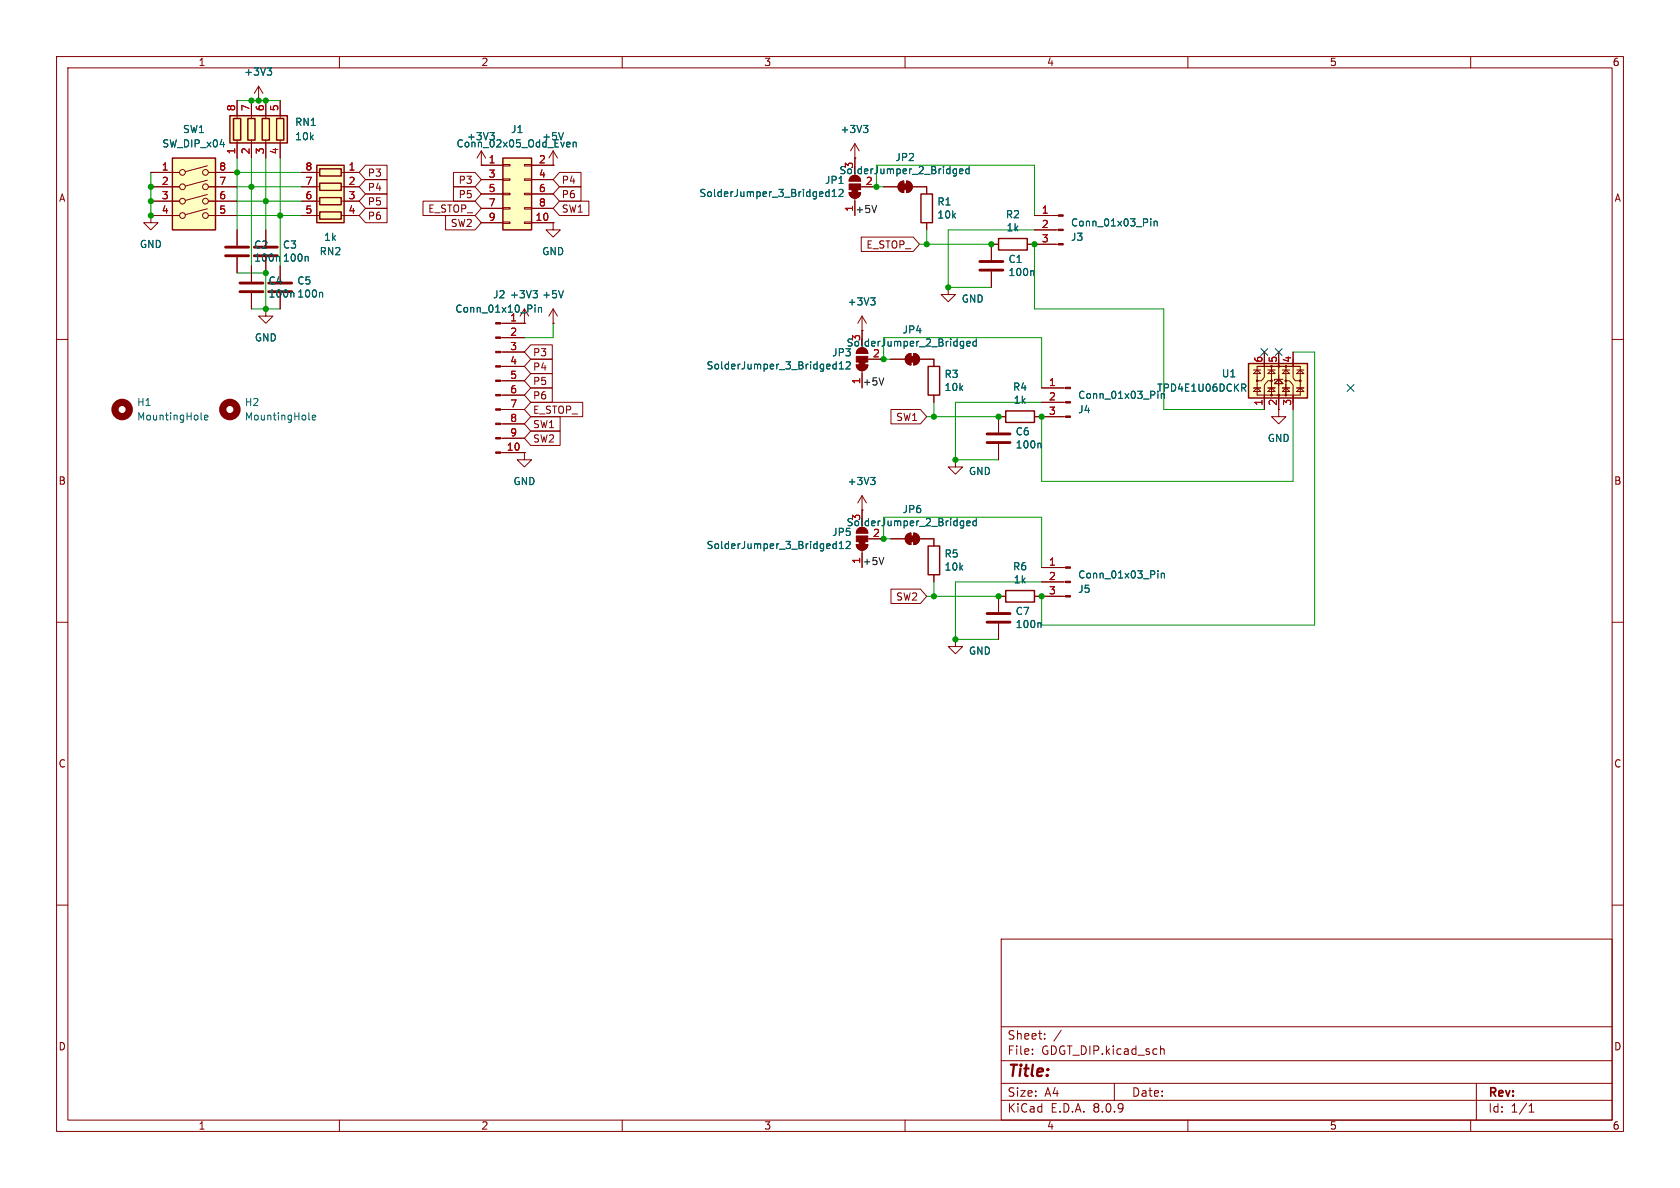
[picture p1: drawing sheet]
<svg xmlns="http://www.w3.org/2000/svg" width="297mm" height="210mm" viewBox="0 0 297 210" stroke-linecap="round" stroke-linejoin="round" font-family="sans-serif">
<g fill="none" stroke="#840000" stroke-width=".18">
<path d="M10 10h277v190h-277zM12 12h273v186h-273zM60 10v2M110 10v2M160 10v2M210 10v2M260 10v2M10 60h2M285 60h2M10 110h2M285 110h2M10 160h2"/>
<path d="M177 166h108v32h-108zM285 160h2M60 198v2M110 198v2M160 198v2M177 194.5h108M177 191.5h108M177 187.5h108M177 181.5h108M182.5 186.3v.1M182.5 185.5v.1M184.7 183.6v.1"/>
<path d="M184.7 182.8v.1M187.6 182.1l-1.3 2M197 191.5v3M205.2 185.5l.2-.1 .3 .1 .1 .9M210 198v2M260 198v2M261 191.5v6.5M270.3 196.6h.9M270.3 195.5l.4-.4v1.5"/>
</g>
<path d="M56 29.2h4.8v10.2h-4.8z" fill="#ffffc2"/>
<path d="M56 29.2h4.8v10.2h-4.8zM56.5 29.8h3.8v1.3h-3.8zM56.5 32.4h3.8v1.3h-3.8zM56.5 34.9h3.8v1.3h-3.8zM56.5 37.5h3.8v1.2h-3.8z" fill="none" stroke="#840000" stroke-width=".25"/>
<g fill="none" stroke="#840000" stroke-width=".18">
<path d="M53.3 30.5h3.2M53.3 33h3.2M53.3 35.6h3.2M53.3 38.1h3.2M60.3 30.5h3.2M60.3 33h3.2M60.3 35.6h3.2M60.3 38.1h3.2M97.8 29.2h.1M97.8 26.7l-.8 1.2M97.8 26.7v2.5M97.8 26.7l.8 1.2"/>
<path d="M150.1 34h2a1.02 1.02 0 0 1-1 1.1 1.02 1.02 0 0 1-1-1.1zM150.4 31.3a1.02 1.02 0 0 1 1.1-.2 1.02 1.02 0 0 1 .6 .9h-2zM151.1 27.9h.1M151.1 25.4v5.1M151.1 35.1v3M151.1 25.4l-.7 1.3M151.1 25.4l.8 1.3M152.1 33h2.8M88.5 59.7h4.2M88.5 57.2h4.2M152.4 58.4v2.6M88.5 77.5h4.2"/>
<path d="M88.5 74.9h4.2M88.5 72.4h4.2M88.5 69.9h4.2M88.5 67.3h4.2M88.5 64.8h4.2M88.5 62.2h4.2M151.4 64.5h2a1.02 1.02 0 0 1-1 1 1.02 1.02 0 0 1-1-1zM151.7 61.8a1.02 1.02 0 0 1 1.1-.3 1.02 1.02 0 0 1 .6 1h-2zM152.4 65.5v3.1M153.4 63.5h2.8M88.5 80h4.2"/>
</g>
<g fill="#840000" stroke="#840000" stroke-width=".18">
<path d="M150.6 33.5h1v.5h-1z"/>
<path d="M150.1 34h2a1.02 1.02 0 0 1-1 1.1 1.02 1.02 0 0 1-1-1.1z"/>
<path d="M150.1 32.5h2v1h-2z"/>
<path d="M150.4 31.3a1.02 1.02 0 0 1 1.1-.2 1.02 1.02 0 0 1 .6 .9h-2z"/>
<path d="M151.9 64h1v.5h-1z"/>
<path d="M151.4 64.5h2a1.02 1.02 0 0 1-1 1 1.02 1.02 0 0 1-1-1z"/>
<path d="M151.4 63h2v1h-2z"/>
<path d="M151.7 61.8a1.02 1.02 0 0 1 1.1-.3 1.02 1.02 0 0 1 .6 1h-2z"/>
<path d="M87.6 79.9h.9v.2h-.9z"/>
<path d="M87.6 77.3h.9v.3h-.9z"/>
<path d="M87.6 74.8h.9v.3h-.9z"/>
<path d="M87.6 72.3h.9v.2h-.9z"/>
<path d="M87.6 69.7h.9v.3h-.9z"/>
<path d="M87.6 67.2h.9v.2h-.9z"/>
<path d="M87.6 64.6h.9v.3h-.9z"/>
<path d="M87.6 62.1h.9v.3h-.9z"/>
<path d="M87.6 59.6h.9v.2h-.9z"/>
<path d="M87.6 57h.9v.3h-.9z"/>
</g>
<g fill="none" stroke="#006464" stroke-width=".18">
<path d="M99.6 23.4l-.4 1.3M146.1 34.7h.5M146.1 34h.5M146.6 33.5v1.2M147.1 34.7h.7M147.1 33.8l.4-.3v1.2M148.3 33.6l.5-.1 .2 .3-.7 .9h.7M152.6 22.2h.8l-.4 .5M153.2 22.7l.2 .2v.3l-.2 .2M94.6 53.9v.1M94.6 54.3v.9M95.2 54.3v.9"/>
<path d="M95.2 54.5l.2-.2 .3 .1v.8M147.4 65.2h.4M147.4 64.4h.4M147.8 64v1.2M148.4 65.2h.7M148.4 64.3l.3-.3v1.2M149.6 64.1l.5-.1 .2 .3-.8 .9h.8"/>
</g>
<path d="M88.9 27.9h5.1v12.7h-5.1z" fill="#ffffc2"/>
<g fill="none" stroke="#840000" stroke-width=".18">
<path d="M85.1 29.2h.1M85.1 29.2h3.8M85.1 39.4h3.8M85.1 31.8h3.8M85.1 34.3h3.8M85.1 36.8h3.8M85.1 26.7l-.8 1.2M85.1 26.7v2.5M85.1 26.7l.8 1.2M88.9 39.2h1.3v.3h-1.3zM88.9 36.7h1.3v.3h-1.3zM88.9 34.2h1.3v.2h-1.3z"/>
<path d="M88.9 31.6h1.3v.3h-1.3zM88.9 29.1h1.3v.2h-1.3zM92.7 39.2h1.3v.3h-1.3zM92.7 36.7h1.3v.3h-1.3zM92.7 34.2h1.3v.2h-1.3zM92.7 31.6h1.3v.3h-1.3zM92.7 29.1h1.3v.2h-1.3zM94 29.2h3.8M94 39.4h3.8M94 31.8h3.8M94 34.3h3.8M94 36.8h3.8"/>
<path d="M156.2 33h2.5M159 32.3l.8-.3v2a1.02 1.02 0 0 1-1-.6 1.02 1.02 0 0 1 .2-1.1zM160.3 32a1.02 1.02 0 0 1 1 1 1.02 1.02 0 0 1-1 1zM161.3 33h2.5v1.3M163.8 39.4v1.2M182.9 38.1h4.2M49.5 47v2.8M49.5 51.8v2.8M92.7 57.2h.1M92.7 54.6v2.6M152.4 58.4h.1M152.4 55.9l-.8 1.3"/>
<path d="M152.4 55.9v2.5M152.4 55.9l.8 1.3M167.6 50.8v1.3h1.3l-1.3 1.2-1.2-1.2h1.2M167.6 50.8h.1M175.3 48v2.8M176.5 43.2h-1.2v2.8M181.6 43.2h5.5M182.9 40.6h4.2M165.1 63.5v1.3M165.1 69.9v1.2M176.5 105.4h1.3M182.9 105.4h5.5"/>
<path d="M184.1 102.9h4.3M184.1 100.3h4.3"/>
</g>
<path d="M88.9 27.9h5.1v12.7h-5.1zM162.8 34.3h2v5.1h-2zM176.5 42.2h5.1v2h-5.1zM164.1 64.8h2v5.1h-2zM177.8 104.4h5.1v2h-5.1z" fill="none" stroke="#840000" stroke-width=".25"/>
<g fill="none" stroke="#006464" stroke-width=".18">
<path d="M86.6 23.4h.8l-.4 .5M87.1 23.9l.3 .3v.3M100.4 25.1l.3 .1 .1 .2-.6 .2M100.7 25.9l-.3 .1M101.3 25.3l.2-.2 .3 .1 .1 .8M101.3 25.1v.9M168.7 29.9h.4M169.1 29.9v1l-.3 .2M169.1 30.6l-.4 .1M169.6 30.3l.6-.1v-.3h-.4l-.2 .1 .1 .6h.5M171.3 29.9h-.3l-.3 .2 .1 .5h.5M171.3 29.4v1.3"/>
<path d="M203.4 38.7v.1M203.4 39.1v.8M204 39.1v.8M204 39.2l.2-.1 .3 .1 .1 .7M56.9 51.7l.1 .2v.6M94.2 51.4h.8l-.4 .5M94.8 51.9l.2 .2v.3l-.2 .2M153.9 52.6h.8l-.4 .5M154.5 53.1l.2 .3v.3l-.2 .2M182.6 47.9l.2 .1v.7M204.7 100.9v.1M204.7 101.3v.9"/>
<path d="M205.3 101.3v.9M205.3 101.5l.2-.2 .3 .1 .1 .8"/>
</g>
<path d="M47.5 51.6h4.1M47.5 50h4.1M173.2 47.8h4.1M173.2 46.2h4.1" fill="none" stroke="#840000" stroke-width=".51"/>
<g fill="#840000" stroke="#840000" stroke-width=".18">
<path d="M187.1 43.1h.9v.2h-.9z"/>
<path d="M187.1 40.5h.9v.3h-.9z"/>
<path d="M187.1 38h.9v.2h-.9z"/>
<path d="M159.5 32.5h1v1h-1z"/>
<path d="M159 32.3l.8-.3v2a1.02 1.02 0 0 1-1-.6 1.02 1.02 0 0 1 .2-1.1z"/>
<path d="M160.3 32a1.02 1.02 0 0 1 1 1 1.02 1.02 0 0 1-1 1z"/>
<path d="M188.4 105.3h.8v.2h-.8z"/>
<path d="M188.4 102.7h.8v.3h-.8z"/>
<path d="M188.4 100.2h.8v.3h-.8z"/>
</g>
<path d="M220.7 64.3h10.4v6.1h-10.4z" fill="#ffffc2"/>
<path d="M177.8 72.6h5.1v2.1h-5.1zM220.7 64.3h10.4v6.1h-10.4zM164.1 96.5h2v5.1h-2z" fill="none" stroke="#840000" stroke-width=".25"/>
<g fill="none" stroke="#840000" stroke-width=".18">
<path d="M45.7 17.8h.1M45.7 15.2l-.7 1.3M45.7 15.2v2.6M45.7 15.2l.8 1.3M97.8 39.4v1.2h1.3l-1.3 1.3-1.3-1.3h1.3M97.8 39.4h.1M97.8 57.2h.1M97.8 54.6l-.8 1.3M97.8 54.6v2.6M97.8 54.6l.8 1.3M157.5 63.5h2.5M160.3 62.8l.7-.3v2a1.02 1.02 0 0 1-.9-.6 1.02 1.02 0 0 1 .2-1.1z"/>
<path d="M161.5 62.5a1.02 1.02 0 0 1 1.1 1 1.02 1.02 0 0 1-1.1 1zM162.6 63.5h2.5M176.5 78.5v2.8M177.8 73.7h-1.3v2.8M182.9 73.7h5.5M184.1 68.6h4.3M184.1 71.1h4.3M221.6 66l.6-.6 .7 .6zM221.6 68.6h1.3M221.6 65.4h1.3M222.2 68.6l.7 .6h-1.3zM222.2 64.8h7.7v5.1h-7.7z"/>
<path d="M223.5 63.5v3.2l-.5 .6h-.9M223.5 62.2v2.6M223.5 69.9v2.5M224.2 68.6h1.2M224.2 65.4h1.2M224.8 67.3h-.6l-.7 .8v3M224.8 68.6l.6 .6h-1.2zM224.8 65.4l.6 .6h-1.2zM224.8 64.8v5.1M226.1 67.1l.7 .7h-1.5zM226.1 62.2v11.5h1.2l-1.2 1.2-1.3-1.2h1.3M226.7 68.6h1.3"/>
<path d="M226.7 65.4h1.3M226.8 67.1h-1.5v.2M227.2 67.3h.8l.6 .8v3M227.3 68.6l.7 .6h-1.3zM227.3 65.4l.7 .6h-1.3zM227.3 64.8v5.1M228.6 63.5v3.3l.4 .5h.9M228.6 62.2v2.6M228.6 69.9v2.5M229.2 68.6h1.3M229.2 65.4h1.3M229.9 68.6l.6 .6h-1.3z"/>
<path d="M229.9 65.4l.6 .6h-1.3zM92.7 80v1.3h1.3l-1.3 1.3-1.3-1.3h1.3M92.7 80h.1M151.4 96.3h2a1.02 1.02 0 0 1-1 1 1.02 1.02 0 0 1-1-1zM151.7 93.5a1.02 1.02 0 0 1 1.1-.2 1.02 1.02 0 0 1 .6 .9h-2zM152.4 90.2h.1M152.4 87.6v5.1M152.4 97.3v3M152.4 87.6l-.8 1.3M152.4 87.6l.8 1.3M153.4 95.3h2.8M157.5 95.3h2.5"/>
<path d="M160.3 94.5l.7-.3v2.1a1.02 1.02 0 0 1-.9-.7 1.02 1.02 0 0 1 .2-1.1zM161.5 94.2a1.02 1.02 0 0 1 1.1 1.1 1.02 1.02 0 0 1-1.1 1zM162.6 95.3h2.5v1.2M168.9 81.3v1.3h1.3l-1.3 1.2-1.3-1.2h1.3M168.9 81.3h.1M165.1 101.6v1.3M168.9 113v1.3h1.3l-1.3 1.3-1.3-1.3h1.3M168.9 113h.1M176.5 105.4v2.8M176.5 110.2v2.8"/>
<circle cx="222.2" cy="67.3" r=".13"/>
<circle cx="224.8" cy="69.9" r=".13"/>
<circle cx="224.8" cy="67.3" r=".13"/>
<circle cx="224.8" cy="64.8" r=".13"/>
<circle cx="226.1" cy="69.9" r=".13"/>
<circle cx="226.1" cy="64.8" r=".13"/>
<circle cx="227.3" cy="69.9" r=".13"/>
<circle cx="227.3" cy="64.8" r=".13"/>
<circle cx="227.3" cy="67.3" r=".13"/>
<circle cx="229.9" cy="67.3" r=".13"/>
</g>
<g fill="none" stroke="#006464" stroke-width=".18">
<path d="M47.2 12h.8l-.4 .5M47.8 12.5l.2 .2v.3l-.2 .3M99.6 51.4l-.4 1.2M172.6 59.9v1.3M35.5 74.1l.2 .1M36.2 73.8l.6-.1-.1-.2-.4-.1-.1 .2v.6h.5M54.6 74.1l.2 .1M55.2 73.8l.6-.1-.1-.2-.3-.1-.2 .2 .1 .6h.4M170 60.3l.4 .1M170.4 60.3v1.1l-.3 .2M170.4 61.1l-.4 .1M170.9 60.8l.6-.2-.1-.2-.3-.1-.2 .2 .1 .6h.4"/>
<path d="M172.6 60.4l-.4-.1-.2 .3 .1 .5h.5M183.9 78.3l.1 .2v.7M204.7 69.6v.8M205.3 69.6v.8M205.9 69.8v.6M219.5 67.9h.5l.2 .2-.1 .4-.6 .1M219.8 68.6l.4 .6M147.4 96.9h.4M147.4 96.2h.4M147.8 95.7v1.3M148.4 97h.7M148.4 96.1l.3-.4v1.3"/>
<path d="M149.6 95.8l.5-.1 .2 .4-.8 .9h.8M153.9 84.4h.8l-.4 .5M154.5 84.9l.2 .2v.3l-.2 .3M170 92.1h.4M170.4 92.1v1l-.3 .3M170.4 92.9h-.4M170.9 92.5l.6-.1-.1-.3h-.3l-.2 .2 .1 .6h.4M172.6 92.1h-.4l-.2 .2 .1 .6h.5M172.6 91.7v1.2M183.9 110.1l.1 .2v.6"/>
</g>
<g fill="#840000" stroke="#840000" stroke-width=".18">
<path d="M188.4 73.5h.8v.3h-.8z"/>
<path d="M188.4 71h.8v.2h-.8z"/>
<path d="M188.4 68.5h.8v.2h-.8z"/>
<path d="M160.8 94.7h1v1.1h-1z"/>
<path d="M160.3 94.5l.7-.3v2.1a1.02 1.02 0 0 1-.9-.7 1.02 1.02 0 0 1 .2-1.1z"/>
<path d="M161.5 94.2a1.02 1.02 0 0 1 1.1 1.1 1.02 1.02 0 0 1-1.1 1z"/>
<path d="M151.9 95.8h1v.5h-1z"/>
<path d="M151.4 96.3h2a1.02 1.02 0 0 1-1 1 1.02 1.02 0 0 1-1-1z"/>
<path d="M151.4 94.7h2v1.1h-2z"/>
<path d="M151.7 93.5a1.02 1.02 0 0 1 1.1-.2 1.02 1.02 0 0 1 .6 .9h-2z"/>
<path d="M160.8 63h1v1h-1z"/>
<path d="M160.3 62.8l.7-.3v2a1.02 1.02 0 0 1-.9-.6 1.02 1.02 0 0 1 .2-1.1z"/>
<path d="M161.5 62.5a1.02 1.02 0 0 1 1.1 1 1.02 1.02 0 0 1-1.1 1z"/>
</g>
<path d="M174.5 78.2h4.1M174.5 76.7h4.1M174.5 110h4.1M174.5 108.5h4.1" fill="none" stroke="#840000" stroke-width=".51"/>
<g fill="none" stroke="#840000" stroke-width="1.3">
<circle cx="21.6" cy="72.4" r="1.27"/>
<circle cx="40.6" cy="72.4" r="1.27"/>
</g>
<path d="M30.5 27.9h7.6v12.7h-7.6z" fill="#ffffc2"/>
<g fill="none" stroke="#840000" stroke-width=".18">
<path d="M26.7 38.1v1.3h1.2l-1.2 1.2-1.3-1.2h1.3M26.7 38.1h.1M26.7 30.5h5M26.7 33h5M26.7 35.6h5M26.7 38.1h5M36.7 36.9l-3.9 1M36.7 34.4l-3.9 1M36.7 31.9l-3.9 1M36.7 29.3l-3.9 1.1M36.8 30.5h5.1M36.8 33h5.1"/>
<path d="M36.8 35.6h5.1M36.8 38.1h5.1M41.9 40.6v2.8M41.9 45.5v2.8M47 40.6v2.8M47 45.5v2.8"/>
<circle cx="32.3" cy="38.1" r=".51"/>
<circle cx="32.3" cy="33" r=".51"/>
<circle cx="32.3" cy="30.5" r=".51"/>
<circle cx="32.3" cy="35.6" r=".51"/>
<circle cx="36.3" cy="38.1" r=".51"/>
<circle cx="36.3" cy="35.6" r=".51"/>
<circle cx="36.3" cy="33" r=".51"/>
<circle cx="36.3" cy="30.5" r=".51"/>
</g>
<path d="M30.5 27.9h7.6v12.7h-7.6z" fill="none" stroke="#840000" stroke-width=".25"/>
<path d="M39.9 45.2h4M39.9 43.7h4M45 45.2h4M45 43.7h4" fill="none" stroke="#840000" stroke-width=".51"/>
<path d="M49.2 45.3l.2 .2v.7M54.3 45.3l.2 .2v.7" fill="none" stroke="#006464" stroke-width=".18"/>
<path d="M40.6 20.4h10.2v4.9h-10.2z" fill="#ffffc2"/>
<path d="M40.6 20.4h10.2v4.9h-10.2zM41.3 21h1.2v3.8h-1.2zM43.8 21h1.3v3.8h-1.3zM46.4 21h1.2v3.8h-1.2zM48.9 21h1.3v3.8h-1.3z" fill="none" stroke="#840000" stroke-width=".25"/>
<g fill="none" stroke="#840000" stroke-width=".18">
<path d="M41.9 17.8v3.2M44.4 17.8v3.2M45.7 17.8h.1M47 17.8v3.2M49.5 17.8v3.2M26.7 38.1h.1M26.7 30.5h5M26.7 33h5M26.7 35.6h5M26.7 38.1h5M36.8 30.5h5.1M36.8 33h5.1"/>
<path d="M36.8 35.6h5.1M36.8 38.1h5.1M41.9 24.8v3.1M44.4 24.8v3.1M47 24.8v3.1M49.5 24.8v3.1M53.3 30.5h2.6M53.3 33h2.6M53.3 35.6h2.6M53.3 38.1h2.6M61 30.5h2.5M61 33h2.5"/>
<path d="M61 35.6h2.5M61 38.1h2.5M64.6 34.3h3.8v2.5h-3.8l-1.1-1.2zM64.6 31.7h3.8v2.6h-3.8l-1.1-1.3zM64.6 36.8h3.8v2.6h-3.8l-1.1-1.3zM64.6 29.2h3.8v2.6h-3.8l-1.1-1.3zM74.8 35.6h9.2l1.1 1.2-1.1 1.3h-9.2zM78.8 38.1h5.2l1.1 1.3-1.1 1.2h-5.2zM80.2 33h3.8l1.1 1.3-1.1 1.3h-3.8zM80.2 30.5h3.8l1.1 1.3-1.1 1.2h-3.8zM85.1 29.2h.1M85.1 29.2h3.8"/>
<path d="M85.1 39.4h3.8M85.1 31.8h3.8M85.1 34.3h3.8M85.1 36.8h3.8M94 29.2h3.8M94 39.4h3.8M94 31.8h3.8M94 34.3h3.8M94 36.8h3.8M97.8 29.2h.1M97.8 39.4h.1M98.9 30.5h3.8v2.5h-3.8l-1.1-1.2z"/>
<path d="M98.9 33h3.8v2.6h-3.8l-1.1-1.3zM98.9 35.6h5.2v2.5h-5.2l-1.1-1.3zM151.1 27.9h.1M151.1 27.9v2.6M151.1 35.6v2.5M152.4 33h2.5M156.2 33h2.5M161.3 33h2.5v1.3M163.8 39.4v1.2M182.9 38.1h3.8M41.9 40.6v2.8M41.9 45.5v2.8"/>
<path d="M44.4 47v2.8M44.4 51.8v2.8M47 54.6v1.3h1.3l-1.3 1.3-1.3-1.3h1.3M47 54.6h.1M47 40.6v2.8M47 45.5v2.8M49.5 47v2.8M49.5 51.8v2.8M88.9 57.2h3.8M88.9 59.7h3.8M92.7 57.2h.1M97.8 57.2h.1"/>
<path d="M152.3 41.9h9.1l1.2 1.3-1.2 1.3h-9.1zM152.4 58.4h.1M152.4 58.4v2.6M167.6 50.8h.1M175.3 48v2.8M176.5 43.2h-1.2v2.8M181.6 43.2h5.1M182.9 40.6h3.8M88.9 62.2h3.8M88.9 64.8h3.8M88.9 67.3h3.8M88.9 69.9h3.8"/>
<path d="M88.9 72.4h3.8M88.9 74.9h3.8M88.9 77.5h3.8M93.8 63.5h3.8v2.5h-3.8l-1.1-1.2zM93.8 68.6h3.8v2.5h-3.8l-1.1-1.2zM93.8 66h3.8v2.6h-3.8l-1.1-1.3zM93.8 61h3.8v2.5h-3.8l-1.1-1.3zM93.8 73.7h5.2v2.5h-5.2l-1.1-1.3zM93.8 76.2h5.2v2.5h-5.2l-1.1-1.2zM93.8 71.1h9.2v2.6h-9.2l-1.1-1.3zM152.4 66v2.6M153.7 63.5h2.5"/>
<path d="M157.5 63.5h2.5M157.5 72.4h5.2l1.1 1.3-1.1 1.2h-5.2zM162.6 63.5h2.5v1.3M165.1 69.9v1.2M176.5 78.5v2.8M177.8 73.7h-1.3v2.8M182.9 73.7h5.1M184.1 68.6h3.9M184.1 71.1h3.9M223.5 62.2v2.6M223.5 69.9v2.5M226.1 62.2v2.6"/>
<path d="M226.1 69.9v2.5M228.6 62.2v2.6M228.6 69.9v2.5M88.9 80h3.8M92.7 80h.1M152.4 90.2h.1M152.4 90.2v2.5M152.4 97.8v2.5M153.7 95.3h2.5M157.5 95.3h2.5M162.6 95.3h2.5v1.2M168.9 81.3h.1"/>
<path d="M157.5 104.1h5.2l1.1 1.3-1.1 1.3h-5.2zM165.1 101.6v1.3M168.9 113h.1M176.5 110.2v2.8M177.8 105.4h-1.3v2.8M182.9 105.4h5.1M184.1 100.3h3.9M184.1 102.9h3.9"/>
</g>
<path d="M42.4 51.6h4.1M42.4 50h4.1" fill="none" stroke="#840000" stroke-width=".51"/>
<path d="M155 36.3l-.4 1.3M156.2 66.8l-.4 1.3M156.2 98.5l-.4 1.3" fill="none" stroke="#0f0f0f" stroke-width=".18"/>
<g fill="none" stroke="#009600" stroke-width=".18">
<path d="M41.9 17.8h7.6M26.7 30.5v7.6M41.9 35.6h11.4M41.9 27.9v12.7M41.9 30.5h11.4M41.9 38.1h11.4M41.9 33h11.4M44.4 27.9v19.1M47 27.9v12.7M49.5 27.9v19.1M156.2 33h-1.3v-3.8h28v8.9M41.9 48.3h5.1v6.3"/>
<path d="M44.4 54.6h5.1M97.8 57.2v2.5h-5.1M162.6 43.2h12.7M163.8 40.6v2.6M182.9 40.6h-15.3v10.2h7.7M182.9 43.2v11.4h22.8v17.8h17.8M157.5 63.5h-1.3v-3.8h27.9v8.9M163.8 73.7h12.7M165.1 71.1v2.6M184.1 71.1h-15.2v10.2h7.6M228.6 72.4v12.7h-44.5v-11.4M228.6 62.2h3.8v48.3h-48.3v-5.1"/>
<path d="M157.5 95.3h-1.3v-3.9h27.9v8.9M163.8 105.4h12.7M165.1 102.9v2.5M184.1 102.9h-15.2v10.1h7.6"/>
</g>
<path d="M222.9 61.6l1.2 1.2M224.1 61.6l-1.2 1.2M225.5 61.6l1.2 1.2M226.7 61.6l-1.2 1.2M238.2 68l1.2 1.2M239.4 68l-1.2 1.2" fill="none" stroke="#000084" stroke-width=".18"/>
<g fill="none" stroke="#006464" stroke-width=".18">
<path d="M47.2 12h.8l-.4 .5M47.8 12.5l.2 .2v.3l-.2 .3M86.6 23.4h.8l-.4 .5M87.1 23.9l.3 .3v.3M99.6 23.4l-.4 1.3M100.4 25.1l.3 .1 .1 .2-.6 .2M100.7 25.9l-.3 .1M101.3 25.3l.2-.2 .3 .1 .1 .8M101.3 25.1v.9M146.1 34.7h.5M146.1 34h.5M146.6 33.5v1.2"/>
<path d="M147.1 34.7h.7M147.1 33.8l.4-.3v1.2M148.3 33.6l.5-.1 .2 .3-.7 .9h.7M152.6 22.2h.8l-.4 .5M153.2 22.7l.2 .2v.3l-.2 .2M168.7 29.9h.4M169.1 29.9v1l-.3 .2M169.1 30.6l-.4 .1M169.6 30.3l.6-.1v-.3h-.4l-.2 .1 .1 .6h.5M171.3 29.9h-.3l-.3 .2 .1 .5h.5M171.3 29.4v1.3M203.4 38.7v.1"/>
<path d="M203.4 39.1v.8M204 39.1v.8M204 39.2l.2-.1 .3 .1 .1 .7M49.2 45.3l.2 .2v.7M54.3 45.3l.2 .2v.7M56.9 51.7l.1 .2v.6M94.2 51.4h.8l-.4 .5M94.6 53.9v.1M94.6 54.3v.9M94.8 51.9l.2 .2v.3l-.2 .2M95.2 54.3v.9M95.2 54.5l.2-.2 .3 .1v.8"/>
<path d="M99.6 51.4l-.4 1.2M153.9 52.6h.8l-.4 .5M154.5 53.1l.2 .3v.3l-.2 .2M172.6 59.9v1.3M182.6 47.9l.2 .1v.7M147.4 65.2h.4M147.4 64.4h.4M147.8 64v1.2M148.4 65.2h.7M148.4 64.3l.3-.3v1.2M149.6 64.1l.5-.1 .2 .3-.8 .9h.8M170 60.3l.4 .1"/>
<path d="M170.4 60.3v1.1l-.3 .2M170.4 61.1l-.4 .1M170.9 60.8l.6-.2-.1-.2-.3-.1-.2 .2 .1 .6h.4M172.6 60.4l-.4-.1-.2 .3 .1 .5h.5M183.9 78.3l.1 .2v.7M204.7 69.6v.8M205.3 69.6v.8M205.9 69.8v.6M219.5 67.9h.5l.2 .2-.1 .4-.6 .1M219.8 68.6l.4 .6M147.4 96.9h.4M147.4 96.2h.4"/>
<path d="M147.8 95.7v1.3M148.4 96.1l.3-.4v1.3M148.4 97h.7M149.6 95.8l.5-.1 .2 .4-.8 .9h.8M153.9 84.4h.8l-.4 .5M154.5 84.9l.2 .2v.3l-.2 .3M170 92.1h.4M170.4 92.1v1l-.3 .3M170.4 92.9h-.4M170.9 92.5l.6-.1-.1-.3h-.3l-.2 .2 .1 .6h.4M172.6 91.7v1.2M172.6 92.1h-.4l-.2 .2 .1 .6h.5"/>
<path d="M183.9 110.1l.1 .2v.6M204.7 100.9v.1M204.7 101.3v.9M205.3 101.3v.9M205.3 101.5l.2-.2 .3 .1 .1 .8"/>
</g>
<g fill="#009600" stroke="#009600" stroke-width=".18">
<circle cx="45.7" cy="17.8" r=".46"/>
<circle cx="47" cy="17.8" r=".46"/>
<circle cx="44.4" cy="17.8" r=".46"/>
<circle cx="47" cy="54.6" r=".46"/>
<circle cx="26.7" cy="33" r=".46"/>
<circle cx="26.7" cy="35.6" r=".46"/>
<circle cx="26.7" cy="38.1" r=".46"/>
<circle cx="44.4" cy="33" r=".46"/>
<circle cx="41.9" cy="30.5" r=".46"/>
<circle cx="47" cy="48.3" r=".46"/>
<circle cx="156.2" cy="63.5" r=".46"/>
<circle cx="167.6" cy="50.8" r=".46"/>
<circle cx="182.9" cy="43.2" r=".46"/>
<circle cx="154.9" cy="33" r=".46"/>
<circle cx="175.3" cy="43.2" r=".46"/>
<circle cx="163.8" cy="43.2" r=".46"/>
<circle cx="49.5" cy="38.1" r=".46"/>
<circle cx="47" cy="35.6" r=".46"/>
<circle cx="165.1" cy="73.7" r=".46"/>
<circle cx="176.5" cy="73.7" r=".46"/>
<circle cx="165.1" cy="105.4" r=".46"/>
<circle cx="168.9" cy="113" r=".46"/>
<circle cx="156.2" cy="95.3" r=".46"/>
<circle cx="184.1" cy="105.4" r=".46"/>
<circle cx="168.9" cy="81.3" r=".46"/>
<circle cx="184.1" cy="73.7" r=".46"/>
<circle cx="176.5" cy="105.4" r=".46"/>
</g>
<text font-size="2.8" fill="#840000" x="178" y="190.9">Title:</text>
<g font-size="2.1" fill="#840000">
<text x="178" y="184">Sheet:</text>
<text x="178" y="186.7">File:</text>
<text x="184.1" y="186.7">GDGT_DIP.kicad_sch</text>
<text x="178" y="196.9">KiCad</text>
<text x="178" y="194.1">Size:</text>
<text x="184.7" y="194.1">A4</text>
<text x="185.7" y="196.9">E.D.A.</text>
<text x="193.3" y="196.9">8.0.9</text>
<text x="200" y="194.1">Date:</text>
<text x="263" y="194.3">Rev:</text>
<text x="263" y="196.9">Id:</text>
<text x="267.1" y="196.9">1/1</text>
</g>
<g font-size="1.8" fill="#840000">
<text x="35" y="11.9">1</text>
<text x="85" y="11.9">2</text>
<text x="135" y="11.9">3</text>
<text x="185" y="11.9">4</text>
<text x="235" y="11.9">5</text>
<text x="285" y="11.9">6</text>
<text x="10.3" y="35.9">A</text>
<text x="64.9" y="34">P4</text>
<text x="64.9" y="31.4">P3</text>
<text x="81" y="35.2">P5</text>
<text x="81" y="32.7">P3</text>
<text x="99.2" y="32.7">P4</text>
<text x="99.2" y="35.2">P6</text>
<text x="285.3" y="35.9">A</text>
<text x="64.9" y="36.5">P5</text>
<text x="64.9" y="39.1">P6</text>
<text x="75.6" y="37.8">E_STOP_</text>
<text x="79.6" y="40.3">SW2</text>
<text x="99.2" y="37.8">SW1</text>
<text x="153.1" y="44.1">E_STOP_</text>
<text x="94.1" y="65.7">P4</text>
<text x="94.1" y="63.2">P3</text>
<text x="94.1" y="70.8">P6</text>
<text x="94.1" y="68.3">P5</text>
<text x="94.1" y="75.9">SW1</text>
<text x="94.1" y="73.3">E_STOP_</text>
<text x="158.3" y="74.6">SW1</text>
<text x="94.1" y="78.4">SW2</text>
<text x="10.3" y="85.9">B</text>
<text x="285.3" y="85.9">B</text>
<text x="158.3" y="106.4">SW2</text>
<text x="10.3" y="135.9">C</text>
<text x="285.3" y="135.9">C</text>
<text x="10.3" y="185.9">D</text>
<text x="285.3" y="185.9">D</text>
<text x="35" y="199.9">1</text>
<text x="85" y="199.9">2</text>
<text x="135" y="199.9">3</text>
<text x="185" y="199.9">4</text>
<text x="235" y="199.9">5</text>
<text x="285" y="199.9">6</text>
</g>
<g font-size="1.8" fill="#006464">
<text x="43.1" y="13.6">+3V3</text>
<text x="32.3" y="23.7">SW1</text>
<text x="52.1" y="22.5">RN1</text>
<text x="90.2" y="23.7">J1</text>
<text x="148.5" y="23.7">+3V3</text>
<text x="28.6" y="26.3">SW_DIP_x04</text>
<text x="52.1" y="25">10k</text>
<text x="80.6" y="26.3">Conn_02x05_Odd_Even</text>
<text x="82.4" y="25">+3V3</text>
<text x="95.8" y="25">+5V</text>
<text x="158.2" y="28.7">JP2</text>
<text x="123.5" y="35">SolderJumper_3_Bridged12</text>
<text x="145.7" y="32.7">JP1</text>
<text x="148.3" y="31">SolderJumper_2_Bridged</text>
<text x="165.6" y="36.5">R1</text>
<text x="165.6" y="38.8">10k</text>
<text x="177.7" y="38.8">R2</text>
<text x="177.8" y="41.1">1k</text>
<text x="189.2" y="40.2">Conn_01x03_Pin</text>
<text x="24.6" y="44">GND</text>
<text x="44.8" y="44.1">C2</text>
<text x="44.8" y="46.5">100n</text>
<text x="49.9" y="44.1">C3</text>
<text x="49.9" y="46.5">100n</text>
<text x="56.4" y="45.3">RN2</text>
<text x="57.2" y="42.8">1k</text>
<text x="95.8" y="45.3">GND</text>
<text x="178.2" y="46.7">C1</text>
<text x="189.2" y="42.8">J3</text>
<text x="47.4" y="50.5">C4</text>
<text x="47.4" y="52.8">100n 100n</text>
<text x="52.5" y="50.5">C5</text>
<text x="87.1" y="52.9">J2 +3V3</text>
<text x="95.8" y="52.9">+5V</text>
<text x="169.9" y="53.7">GND</text>
<text x="178.2" y="49">100n</text>
<text x="80.4" y="55.5">Conn_01x10_Pin</text>
<text x="149.8" y="54.2">+3V3</text>
<text x="159.5" y="59.2">JP4</text>
<text x="45" y="60.6">GND</text>
<text x="124.8" y="65.5">SolderJumper_3_Bridged12</text>
<text x="147" y="63.2">JP3</text>
<text x="149.6" y="61.5">SolderJumper_2_Bridged</text>
<text x="24.1" y="72">H1</text>
<text x="43.2" y="72">H2</text>
<text x="166.9" y="67">R3</text>
<text x="166.9" y="69.3">10k</text>
<text x="179" y="69.3">R4</text>
<text x="179.1" y="71.6">1k</text>
<text x="190.5" y="70.7">Conn_01x03_Pin</text>
<text x="204.5" y="69.4">TPD4E1U06DCKR</text>
<text x="215.9" y="66.9">U1</text>
<text x="24.1" y="74.5">MountingHole</text>
<text x="43.2" y="74.5">MountingHole</text>
<text x="179.5" y="77.2">C6</text>
<text x="190.5" y="73.3">J4</text>
<text x="179.5" y="79.5">100n</text>
<text x="224" y="78.3">GND</text>
<text x="90.7" y="86">GND</text>
<text x="149.8" y="86">+3V3</text>
<text x="171.2" y="84.2">GND</text>
<text x="147" y="94.9">JP5</text>
<text x="149.6" y="93.2">SolderJumper_2_Bridged</text>
<text x="152.1" y="92.1" transform="rotate(-90 152.1 92.1)">3</text>
<text x="159.5" y="90.9">JP6</text>
<text x="124.8" y="97.3">SolderJumper_3_Bridged12</text>
<text x="166.9" y="98.8">R5</text>
<text x="166.9" y="101.1">10k</text>
<text x="179" y="101">R6</text>
<text x="179.1" y="103.3">1k</text>
<text x="190.5" y="105">J5</text>
<text x="190.5" y="102.5">Conn_01x03_Pin</text>
<text x="179.5" y="108.9">C7</text>
<text x="179.5" y="111.2">100n</text>
<text x="171.2" y="115.9">GND</text>
</g>
<g font-size="1.8" fill="#a90000">
<text x="41.7" y="19.8" transform="rotate(-90 41.7 19.8)">8</text>
<text x="44.2" y="19.8" transform="rotate(-90 44.2 19.8)">7</text>
<text x="46.7" y="19.8" transform="rotate(-90 46.7 19.8)">6</text>
<text x="49.3" y="19.8" transform="rotate(-90 49.3 19.8)">5</text>
<text x="41.7" y="27.4" transform="rotate(-90 41.7 27.4)">1</text>
<text x="44.2" y="27.4" transform="rotate(-90 44.2 27.4)">2</text>
<text x="46.7" y="27.4" transform="rotate(-90 46.7 27.4)">3</text>
<text x="49.3" y="27.4" transform="rotate(-90 49.3 27.4)">4</text>
<text x="86.3" y="29">1</text>
<text x="95.2" y="29">2</text>
<text x="150.9" y="29.9" transform="rotate(-90 150.9 29.9)">3</text>
<text x="28.5" y="30.2">1</text>
<text x="28.5" y="32.8">2</text>
<text x="28.5" y="35.3">3</text>
<text x="38.7" y="35.3">6</text>
<text x="38.7" y="32.8">7</text>
<text x="38.7" y="30.2">8</text>
<text x="53.9" y="35.3">6</text>
<text x="53.9" y="32.8">7</text>
<text x="53.9" y="30.2">8</text>
<text x="61.5" y="30.2">1</text>
<text x="61.5" y="32.8">2</text>
<text x="61.5" y="35.3">3</text>
<text x="86.3" y="31.5">3</text>
<text x="86.3" y="34">5</text>
<text x="95.2" y="31.5">4</text>
<text x="95.2" y="34">6</text>
<text x="153" y="32.8">2</text>
<text x="28.5" y="37.8">4</text>
<text x="38.7" y="37.8">5</text>
<text x="53.9" y="37.8">5</text>
<text x="61.5" y="37.8">4</text>
<text x="86.3" y="36.6">7</text>
<text x="86.3" y="39.1">9</text>
<text x="94.6" y="39.1">10</text>
<text x="95.2" y="36.6">8</text>
<text x="150.9" y="37.5" transform="rotate(-90 150.9 37.5)">1</text>
<text x="184.1" y="37.8">1</text>
<text x="184.1" y="40.4">2</text>
<text x="184.1" y="42.9">3</text>
<text x="90.1" y="56.9">1</text>
<text x="90.1" y="59.4">2</text>
<text x="90.1" y="62">3</text>
<text x="90.1" y="64.5">4</text>
<text x="152.1" y="60.4" transform="rotate(-90 152.1 60.4)">3</text>
<text x="154.2" y="63.2">2</text>
<text x="223.3" y="64.2" transform="rotate(-90 223.3 64.2)">6</text>
<text x="225.8" y="64.2" transform="rotate(-90 225.8 64.2)">5</text>
<text x="228.3" y="64.2" transform="rotate(-90 228.3 64.2)">4</text>
<text x="90.1" y="67.1">5</text>
<text x="90.1" y="69.6">6</text>
<text x="152.1" y="68" transform="rotate(-90 152.1 68)">1</text>
<text x="185.3" y="68.3">1</text>
<text x="185.3" y="70.9">2</text>
<text x="223.3" y="71.8" transform="rotate(-90 223.3 71.8)">1</text>
<text x="225.8" y="71.8" transform="rotate(-90 225.8 71.8)">2</text>
<text x="228.3" y="71.8" transform="rotate(-90 228.3 71.8)">3</text>
<text x="90.1" y="72.1">7</text>
<text x="90.1" y="74.7">8</text>
<text x="90.1" y="77.2">9</text>
<text x="185.3" y="73.4">3</text>
<text x="89.5" y="79.8">10</text>
<text x="154.2" y="95">2</text>
<text x="152.1" y="99.8" transform="rotate(-90 152.1 99.8)">1</text>
<text x="185.3" y="100.1">1</text>
<text x="185.3" y="102.6">2</text>
<text x="185.3" y="105.2">3</text>
</g>
<g font-size="1.8" fill="#0f0f0f">
<text x="151.1" y="37.8">+5V</text>
<text x="152.4" y="68.2">+5V</text>
<text x="152.4" y="100">+5V</text>
</g>
</svg>
